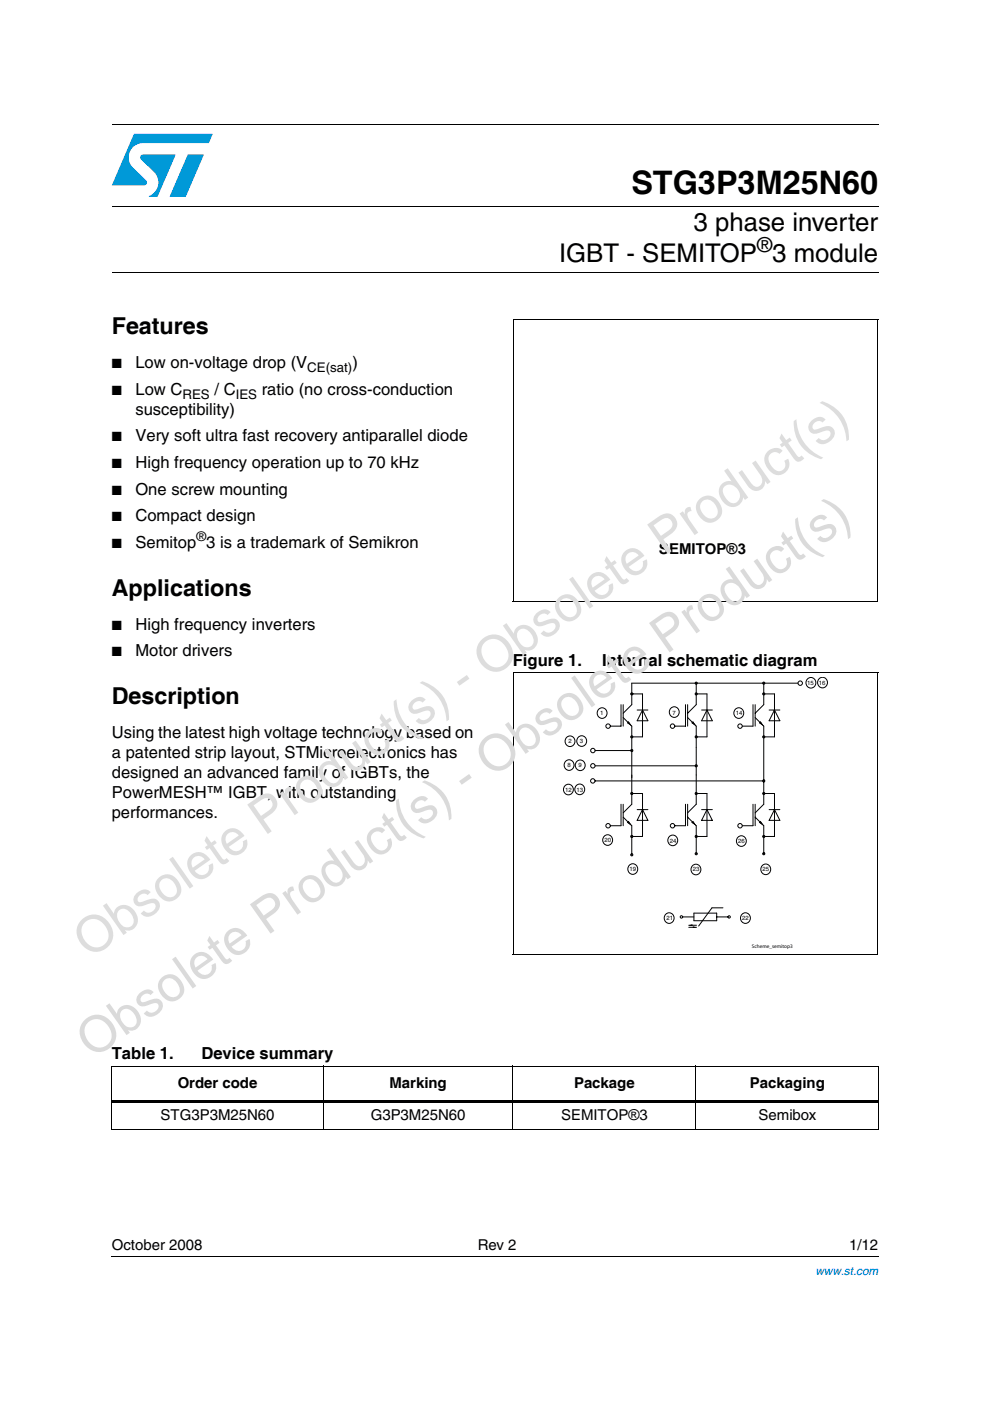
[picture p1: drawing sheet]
<svg xmlns="http://www.w3.org/2000/svg" width="210mm" height="297mm" viewBox="0 0 210 297" stroke-linecap="round" stroke-linejoin="round" font-family="sans-serif">
<g fill="#0099d8">
<path d="M39.8 32.8h3.4l-3.8 8.9h-3.5z"/>
<path d="M28.4 28.4h16.7l-.8 1.9h-14a3 3 0 0 0-2.8 2 3 3 0 0 0 .8 3.4l2.7 2.5a.62 .62 0 0 1 .1 .7 .62 .62 0 0 1-.5 .4h-6.9z"/>
<path d="M29.9 33l.4-.2h7l-3.9 8.9h-1.9a3.2 3.2 0 0 0 1.3-5.1l-2.9-2.8-.2-.4z"/>
</g>
<path d="M23.7 26.3h162.5M23.7 43.8h162.5M23.7 57.7h162.5M23.7 266.3h162.6" fill="none" stroke="#000" stroke-width=".21"/>
<path d="M23.6 266.3l.1 .1z" fill="#000"/>
<path d="M120.5 78.6h48.8v34.4h-48.8z" fill="#fff"/>
<path d="M108.8 67.7h77.4M108.8 67.6v59.9M186.1 67.7v59.9M108.7 127.5h77.4" fill="none" stroke="#000" stroke-width=".21"/>
<path d="M119.4 143.6h56.1v57.7h-56.1z" fill="#fff"/>
<path d="M132.1 152.1l1.9 1.9M134 149.4l-1.9 1.8" fill="none" stroke="#010202" stroke-width=".21"/>
<path d="M132.9 153.3l.4-.4 .7 1.1z" fill="#010202"/>
<path d="M126.2 162.4h21.4M132.1 173.2l1.9 1.9M134 170.5l-1.9 1.8" fill="none" stroke="#010202" stroke-width=".21"/>
<path d="M133.3 174l.7 1.1-1.1-.7z" fill="#010202"/>
<g fill="none" stroke="#010202" stroke-width=".21">
<path d="M126.2 159.1h7.8M131.7 149.4v4.6h-2.3M132.1 149.4v4.6M134 144.8v4.6M136.2 147.1v9.1M147.6 144.8v4.6M149.9 147.1v9.1M161.9 144.8v4.6M164.2 147.1v9.1M126.2 165.6h35.7M131.7 170.5v4.6h-2.3M132.1 170.5v4.6"/>
<path d="M144.7 194.4h2.4M147.1 193.6h4.9M147.1 195.2h4.9M151 192.5h2.3"/>
<circle cx="125.7" cy="159.1" r=".47"/>
<circle cx="128.9" cy="154" r=".47"/>
<circle cx="125.7" cy="165.6" r=".47"/>
<circle cx="125.7" cy="162.4" r=".47"/>
<circle cx="128.9" cy="175.1" r=".47"/>
<circle cx="144.5" cy="194.4" r=".26"/>
</g>
<path d="M146.9 196.4l.8 .2-.8 .2z" fill="#010202"/>
<path d="M147.7 196.6h-1.7M147.7 196.2h-1.7" fill="none" stroke="#010202" stroke-width=".21"/>
<path d="M146 196.2l.8-.2v.3z" fill="#010202"/>
<g fill="none" stroke="#010202" stroke-width=".21">
<path d="M157.4 154h2.3M134 164.3v6.2M136.2 168.2v9.1M145.3 170.5v4.6M147.6 164.3v6.2M157.4 175.1h2.3M147.1 193.6v1.6M151 192.5l-2.9 3.8M152 193.6v1.6M152 194.4h2.3"/>
<circle cx="134" cy="177.3" r=".23"/>
<circle cx="154.6" cy="194.4" r=".25"/>
</g>
<g fill="#010202">
<path d="M133.9 177.1h.2z"/>
<path d="M134.1 177.1l.1 .2z"/>
<path d="M133.7 177.2l.1 .3z"/>
<path d="M134.2 177.3l-.2 .3z"/>
<path d="M133.8 177.5l.2 .1z"/>
<path d="M133.7 177.2l.4-.1z"/>
<path d="M134.1 177.1l.1 .2-.2 .3z"/>
<path d="M133.7 177.2l.3 .4-.2-.1z"/>
<path d="M133.7 177.2l.4-.1-.1 .5z"/>
</g>
<path d="M134 177.3h2.2" fill="none" stroke="#010202" stroke-width=".21"/>
<g fill="#010202">
<path d="M133.9 181h.2z"/>
<path d="M133.8 181.4l.2 .1z"/>
<path d="M133.7 181.1l.3 .4-.2-.1z"/>
<path d="M134.2 181.2l-.2 .3z"/>
<path d="M133.7 181.1l.1 .3z"/>
<path d="M133.7 181.1l.4-.1z"/>
<path d="M134.1 181l.1 .2z"/>
<path d="M133.7 181.1l.4-.1-.1 .5z"/>
<path d="M134.1 181l.1 .2-.2 .3z"/>
</g>
<g fill="none" stroke="#010202" stroke-width=".21">
<path d="M134 175.1v5.9M143.1 175.1h2.2"/>
<circle cx="134" cy="168.2" r=".23"/>
<circle cx="142.6" cy="175.1" r=".47"/>
<circle cx="134" cy="181.2" r=".23"/>
</g>
<g fill="#010202">
<path d="M133.9 168h.2z"/>
<path d="M134.1 168l.1 .2z"/>
<path d="M133.7 168.1l.1 .3z"/>
<path d="M134.2 168.2l-.2 .3z"/>
<path d="M133.8 168.4l.2 .1z"/>
<path d="M133.7 168.1l.4-.1z"/>
<path d="M134.1 168l.1 .2-.2 .3z"/>
<path d="M133.7 168.1l.3 .4-.2-.1z"/>
<path d="M133.7 168.1l.4-.1-.1 .5z"/>
</g>
<g fill="none" stroke="#010202" stroke-width=".21">
<path d="M134 168.2h2.2M135.1 171.7h2.3M136.2 171.7l1.2 2.2h-2.3zM145.8 173.2l1.8 1.9M145.8 170.5v4.6M149.9 168.2v9.1"/>
<circle cx="147.6" cy="177.3" r=".23"/>
</g>
<g fill="#010202">
<path d="M147.5 177.1h.2z"/>
<path d="M147.7 177.1l.1 .2z"/>
<path d="M147.4 177.2v.3z"/>
<path d="M147.8 177.3l-.1 .3z"/>
<path d="M147.4 177.5l.3 .1z"/>
<path d="M147.4 177.2l.3-.1z"/>
<path d="M147.7 177.1l.1 .2-.1 .3z"/>
<path d="M147.4 177.2l.3 .4-.3-.1z"/>
<path d="M147.4 177.2l.3-.1v.5z"/>
<path d="M146.9 174l.7 1.1-1-.7z"/>
</g>
<path d="M147.6 177.3h2.3" fill="none" stroke="#010202" stroke-width=".21"/>
<g fill="#010202">
<path d="M147.5 180.8h.2z"/>
<path d="M147.7 180.8l.1 .2z"/>
<path d="M147.4 180.9l.3-.1z"/>
<path d="M147.4 181.1l.3 .1z"/>
</g>
<circle cx="147.6" cy="181" r=".23" fill="none" stroke="#010202" stroke-width=".21"/>
<g fill="#010202">
<path d="M147.4 180.9v.2z"/>
<path d="M147.8 181l-.1 .2z"/>
<path d="M147.7 180.8l.1 .2-.1 .2z"/>
<path d="M147.4 180.9l.3 .3-.3-.1z"/>
<path d="M147.4 180.9l.3-.1v.4z"/>
</g>
<g fill="none" stroke="#010202" stroke-width=".21">
<path d="M147.6 175.1v5.9"/>
<circle cx="147.6" cy="168.2" r=".23"/>
<circle cx="156.9" cy="175.1" r=".47"/>
</g>
<g fill="#010202">
<path d="M147.5 168h.2z"/>
<path d="M147.7 168l.1 .2z"/>
<path d="M147.4 168.1v.3z"/>
<path d="M147.8 168.2l-.1 .3z"/>
<path d="M147.4 168.4l.3 .1z"/>
<path d="M147.4 168.1l.3-.1z"/>
<path d="M147.7 168l.1 .2-.1 .3z"/>
<path d="M147.4 168.1l.3 .4-.3-.1z"/>
<path d="M147.4 168.1l.3-.1v.5z"/>
</g>
<path d="M134 154v5.1M147.6 168.2h2.3M147.6 170.5l-1.8 1.8M148.8 171.7h2.2M149.9 171.7l1.1 2.2h-2.2z" fill="none" stroke="#010202" stroke-width=".21"/>
<g fill="#010202">
<path d="M133.9 158.9h.2z"/>
<path d="M134.1 158.9l.1 .2z"/>
<path d="M133.7 159l.4-.1z"/>
<path d="M133.8 159.2l.2 .1z"/>
</g>
<circle cx="134" cy="159.1" r=".23" fill="none" stroke="#010202" stroke-width=".21"/>
<g fill="#010202">
<path d="M133.7 159l.1 .2z"/>
<path d="M134.2 159.1l-.2 .2z"/>
<path d="M134.1 158.9l.1 .2-.2 .2z"/>
<path d="M133.7 159l.3 .3-.2-.1z"/>
<path d="M133.7 159l.4-.1-.1 .4z"/>
</g>
<g fill="none" stroke="#010202" stroke-width=".21">
<path d="M134 159.1v5.8M135.1 150.5h2.3M135.1 152.8h2.3"/>
<circle cx="134" cy="156.2" r=".23"/>
</g>
<g fill="#010202">
<path d="M133.9 156h.2z"/>
<path d="M134.1 156l.1 .2z"/>
<path d="M133.7 156.1l.1 .2z"/>
<path d="M134.2 156.2l-.2 .3z"/>
<path d="M133.8 156.3l.2 .2z"/>
<path d="M133.7 156.1l.4-.1z"/>
<path d="M134.1 156l.1 .2-.2 .3z"/>
<path d="M133.7 156.1l.3 .4-.2-.2z"/>
<path d="M133.7 156.1l.4-.1-.1 .5z"/>
</g>
<g fill="none" stroke="#010202" stroke-width=".21">
<path d="M134 156.2h2.2M135.1 152.8l1.1-2.3 1.2 2.3M145.3 149.4v4.6h-2.2M147.6 154v4.5"/>
<circle cx="142.6" cy="154" r=".47"/>
<circle cx="147.6" cy="162.4" r=".23"/>
</g>
<g fill="#010202">
<path d="M147.5 162.2h.2z"/>
<path d="M147.7 162.2l.1 .2z"/>
<path d="M147.4 162.3v.2z"/>
<path d="M147.8 162.4l-.1 .2z"/>
<path d="M147.4 162.5l.3 .1z"/>
<path d="M147.4 162.3l.3-.1z"/>
<path d="M147.7 162.2l.1 .2-.1 .2z"/>
<path d="M147.4 162.3l.3 .3-.3-.1z"/>
<path d="M147.4 162.3l.3-.1v.4z"/>
</g>
<path d="M147.6 158.5v5.8M148.8 150.5h2.2M148.8 152.8h2.2" fill="none" stroke="#010202" stroke-width=".21"/>
<path d="M146.6 153.3l.3-.4 .7 1.1z" fill="#010202"/>
<g fill="none" stroke="#010202" stroke-width=".21">
<path d="M145.8 152.1l1.8 1.9"/>
<circle cx="147.6" cy="156.2" r=".23"/>
</g>
<g fill="#010202">
<path d="M147.5 156h.2z"/>
<path d="M147.7 156l.1 .2z"/>
<path d="M147.4 156.1v.2z"/>
<path d="M147.8 156.2l-.1 .3z"/>
<path d="M147.4 156.3l.3 .2z"/>
<path d="M147.4 156.1l.3-.1z"/>
<path d="M147.7 156l.1 .2-.1 .3z"/>
<path d="M147.4 156.1l.3 .4-.3-.2z"/>
<path d="M147.4 156.1l.3-.1v.5z"/>
</g>
<g fill="none" stroke="#010202" stroke-width=".21">
<path d="M145.8 149.4v4.6M147.6 156.2h2.3M147.6 149.4l-1.8 1.8M148.8 152.8l1.1-2.3 1.1 2.3"/>
<circle cx="156.9" cy="154" r=".47"/>
</g>
<g fill="#010202">
<path d="M162 165.4l.2 .2-.2 .2z"/>
<path d="M162.2 165.6l-.2 .2z"/>
<path d="M161.7 165.5l.3-.1v.4z"/>
<path d="M161.7 165.5l.3 .3-.3-.1z"/>
<path d="M161.7 165.7l.3 .1z"/>
</g>
<g fill="none" stroke="#010202" stroke-width=".21">
<path d="M161.9 154v16.5M159.7 170.5v4.6M160.1 173.2l1.8 1.9M160.1 170.5v4.6M164.2 168.2v9.1h-2.3"/>
<circle cx="161.9" cy="165.6" r=".23"/>
</g>
<g fill="#010202">
<path d="M162 177.1l.2 .2-.2 .3z"/>
<path d="M162.2 177.3l-.2 .3z"/>
<path d="M162 177.1l.2 .2z"/>
<path d="M161.7 177.2v.3z"/>
<path d="M161.7 177.2l.3-.1v.5z"/>
<path d="M161.7 177.2l.3 .4-.3-.1z"/>
<path d="M161.7 177.2l.3-.1z"/>
<path d="M161.7 177.5l.3 .1z"/>
<path d="M161.8 177.1h.2z"/>
</g>
<circle cx="161.9" cy="177.3" r=".23" fill="none" stroke="#010202" stroke-width=".21"/>
<g fill="#010202">
<path d="M161.2 174l.7 1.1-1-.7z"/>
<path d="M162 180.8l.2 .2z"/>
<path d="M161.7 180.9l.3-.1z"/>
<path d="M161.8 180.8h.2z"/>
<path d="M161.7 181.1l.3 .1z"/>
<path d="M162 180.8l.2 .2-.2 .2z"/>
<path d="M162.2 181l-.2 .2z"/>
<path d="M161.7 180.9v.2z"/>
<path d="M161.7 180.9l.3-.1v.4z"/>
<path d="M161.7 180.9l.3 .3-.3-.1z"/>
</g>
<g fill="none" stroke="#010202" stroke-width=".21">
<path d="M161.9 175.1v5.9M161.9 168.2h2.3M163.1 171.7h2.2M164.2 171.7l-1.1 2.2h2.2"/>
<circle cx="161.9" cy="181" r=".23"/>
</g>
<g fill="#010202">
<path d="M162 168l.2 .2-.2 .3z"/>
<path d="M162.2 168.2l-.2 .3z"/>
<path d="M162 168l.2 .2z"/>
<path d="M161.7 168.1v.3z"/>
<path d="M161.7 168.1l.3-.1v.5z"/>
<path d="M161.7 168.1l.3 .4-.3-.1z"/>
<path d="M161.7 168.1l.3-.1z"/>
<path d="M161.7 168.4l.3 .1z"/>
<path d="M161.8 168h.2z"/>
</g>
<g fill="none" stroke="#010202" stroke-width=".21">
<path d="M161.9 170.5l-1.8 1.8M164.2 171.7l1.1 2.2"/>
<circle cx="161.9" cy="168.2" r=".23"/>
</g>
<g fill="#010202">
<path d="M162 165.4l.2 .2z"/>
<path d="M161.7 165.5v.2z"/>
<path d="M161.7 165.5l.3-.1z"/>
</g>
<path d="M161.9 156.2h2.3M163.1 150.5h2.2M164.2 150.5l-1.1 2.3h2.2" fill="none" stroke="#010202" stroke-width=".21"/>
<path d="M160.9 153.3l.3-.4 .7 1.1z" fill="#010202"/>
<path d="M160.1 152.1l1.8 1.9" fill="none" stroke="#010202" stroke-width=".21"/>
<g fill="#010202">
<path d="M162 156l.2 .2-.2 .3z"/>
<path d="M162.2 156.2l-.2 .3z"/>
<path d="M162 156l.2 .2z"/>
<path d="M161.7 156.1v.2z"/>
<path d="M161.7 156.1l.3-.1v.5z"/>
<path d="M161.7 156.1l.3 .4-.3-.2z"/>
<path d="M161.7 156.1l.3-.1z"/>
<path d="M161.7 156.3l.3 .2z"/>
<path d="M161.8 156h.2z"/>
</g>
<g fill="none" stroke="#010202" stroke-width=".21">
<path d="M134 144.8h35.2M159.7 149.4v4.6M160.1 149.4v4.6M161.9 149.4l-1.8 1.8M164.2 150.5l1.1 2.3"/>
<circle cx="161.9" cy="156.2" r=".23"/>
</g>
<g fill="#010202">
<path d="M133.9 146.9h.2z"/>
<path d="M134.1 146.9l.1 .2z"/>
<path d="M133.7 147l.1 .2z"/>
<path d="M133.7 147l.4-.1z"/>
</g>
<g fill="none" stroke="#010202" stroke-width=".21">
<path d="M134 147.1h2.2"/>
<circle cx="134" cy="147.1" r=".23"/>
</g>
<g fill="#010202">
<path d="M134.2 147.1l-.2 .2z"/>
<path d="M133.8 147.2l.2 .1z"/>
<path d="M134.1 146.9l.1 .2-.2 .2z"/>
<path d="M133.7 147l.3 .3-.2-.1z"/>
<path d="M133.7 147l.4-.1-.1 .4z"/>
<path d="M147.5 146.9h.2z"/>
<path d="M147.7 146.9l.1 .2z"/>
<path d="M147.4 147v.2z"/>
<path d="M147.4 147l.3-.1z"/>
</g>
<circle cx="147.6" cy="144.8" r=".23" fill="none" stroke="#010202" stroke-width=".21"/>
<g fill="#010202">
<path d="M147.5 144.6h.2z"/>
<path d="M147.7 144.6l.1 .2z"/>
<path d="M147.4 144.7v.3z"/>
<path d="M147.8 144.8l-.1 .3z"/>
<path d="M147.4 145l.3 .1z"/>
<path d="M147.4 144.7l.3-.1z"/>
<path d="M147.7 144.6l.1 .2-.1 .3z"/>
<path d="M147.4 144.7l.3 .4-.3-.1z"/>
<path d="M147.4 144.7l.3-.1v.5z"/>
</g>
<circle cx="147.6" cy="147.1" r=".23" fill="none" stroke="#010202" stroke-width=".21"/>
<g fill="#010202">
<path d="M147.8 147.1l-.1 .2z"/>
<path d="M147.4 147.2l.3 .1z"/>
<path d="M147.7 146.9l.1 .2-.1 .2z"/>
<path d="M147.4 147l.3 .3-.3-.1z"/>
<path d="M147.4 147l.3-.1v.4z"/>
</g>
<g fill="none" stroke="#010202" stroke-width=".21">
<path d="M147.6 147.1h2.3M161.9 147.1h2.3"/>
<circle cx="169.7" cy="144.8" r=".47"/>
</g>
<g fill="#010202">
<path d="M162 146.9l.2 .2z"/>
<path d="M161.7 147v.2z"/>
<path d="M161.7 147l.3-.1z"/>
<path d="M161.8 146.9h.2z"/>
<path d="M162 144.6l.2 .2-.2 .3z"/>
<path d="M162.2 144.8l-.2 .3z"/>
<path d="M162 144.6l.2 .2z"/>
<path d="M161.7 144.7v.3z"/>
<path d="M161.7 144.7l.3-.1v.5z"/>
<path d="M161.7 144.7l.3 .4-.3-.1z"/>
<path d="M161.7 144.7l.3-.1z"/>
<path d="M161.7 145l.3 .1z"/>
<path d="M161.8 144.6h.2z"/>
</g>
<circle cx="161.9" cy="144.8" r=".23" fill="none" stroke="#010202" stroke-width=".21"/>
<g fill="#010202">
<path d="M162 146.9l.2 .2-.2 .2z"/>
<path d="M162.2 147.1l-.2 .2z"/>
<path d="M161.7 147l.3-.1v.4z"/>
<path d="M161.7 147l.3 .3-.3-.1z"/>
<path d="M161.7 147.2l.3 .1z"/>
</g>
<g fill="none" stroke="#010202" stroke-width=".21">
<circle cx="120.8" cy="157.2" r="1.09"/>
<circle cx="123.3" cy="157.1" r="1.09"/>
<circle cx="127.6" cy="151.2" r="1.09"/>
<circle cx="142.9" cy="151" r="1.09"/>
<circle cx="156.6" cy="151.2" r="1.09"/>
<circle cx="161.9" cy="147.1" r=".23"/>
<circle cx="171.9" cy="144.8" r="1.09"/>
<circle cx="174.4" cy="144.7" r="1.09"/>
<circle cx="120.5" cy="167.4" r="1.09"/>
<circle cx="120.6" cy="162.2" r="1.09"/>
<circle cx="122.9" cy="167.4" r="1.09"/>
<circle cx="123" cy="162.3" r="1.09"/>
<circle cx="128.8" cy="178.1" r="1.09"/>
<circle cx="142.6" cy="178.2" r="1.09"/>
<circle cx="157.1" cy="178.3" r="1.09"/>
<circle cx="134.1" cy="184.3" r="1.09"/>
<circle cx="141.8" cy="194.7" r="1.09"/>
<circle cx="147.5" cy="184.4" r="1.09"/>
<circle cx="158" cy="194.7" r="1.09"/>
<circle cx="162.3" cy="184.3" r="1.09"/>
</g>
<path d="M108.8 142.5h77.4M108.8 142.4v60M186.1 142.5v59.9M108.7 202.4h77.4M23.6 226.1h162.8M23.6 239.5h162.8M23.7 226.2v13.2M68.6 226v13.6M108.8 226v13.6M147.6 226v13.6M186.4 226.2v13.2" fill="none" stroke="#000" stroke-width=".21"/>
<path d="M23.6 233.2h162.8v.6h-162.8z" fill="#000"/>
<text font-size="10.6" fill="#ddd" x="18.9" y="203.3" transform="rotate(-35 18.9 203.3)">Obsolete Product(s) - Obsolete Product(s)</text>
<text font-size="10.6" fill="#dadada" x="19.6" y="224.6" transform="rotate(-35 19.6 224.6)">Obsolete Product(s) - Obsolete Product(s)</text>
<text font-size="6.9" x="133.9" y="41.1">STG3P3M25N60</text>
<g font-size="5.5">
<text x="147.1" y="49.1">3 phase inverter</text>
<text x="118.5" y="55.6">IGBT - SEMITOP 3 module</text>
</g>
<g font-size="4.9">
<text x="23.7" y="70.9">Features</text>
<text x="23.7" y="126.3">Applications</text>
<text x="23.7" y="149.2">Description</text>
</g>
<text font-size="4.4" x="160.5" y="53.5">®</text>
<g font-size="3.5">
<text x="28.7" y="78.1">Low on-voltage drop (V</text>
<text x="28.7" y="83.7">Low C</text>
<text x="45.5" y="83.7">/ C</text>
<text x="55.5" y="83.7">ratio (no cross-conduction</text>
<text x="74.7" y="78.1">)</text>
<text x="28.7" y="87.9">susceptibility)</text>
<text x="28.7" y="93.6">Very soft ultra fast recovery antiparallel diode</text>
<text x="28.7" y="99.3">High frequency operation up to 70 kHz</text>
<text x="28.7" y="104.9">One screw mounting</text>
<text x="28.7" y="110.5">Compact design</text>
<text x="28.7" y="116.2">Semitop 3 is a trademark of Semikron</text>
<text x="28.7" y="133.5">High frequency inverters</text>
<text x="28.7" y="139.1">Motor drivers</text>
<text x="108.7" y="141.3">Figure 1.</text>
<text x="127.7" y="141.3">Internal schematic diagram</text>
<text x="23.7" y="156.4">Using the latest high voltage technology based on</text>
<text x="23.7" y="160.6">a patented strip layout, STMicroelectronics has</text>
<text x="23.7" y="164.9">designed an advanced family of IGBTs, the</text>
<text x="23.7" y="169.1">PowerMESH™ IGBT, with outstanding</text>
<text x="23.7" y="173.3">performances.</text>
<text x="23.7" y="224.5">Table 1.</text>
<text x="42.7" y="224.5">Device summary</text>
</g>
<g font-size="3.2">
<text x="139.7" y="117.5">SEMITOP®3</text>
<text x="37.7" y="230.7">Order code</text>
<text x="82.6" y="230.7">Marking</text>
<text x="121.7" y="230.7">Package</text>
<text x="159" y="230.7">Packaging</text>
<text x="34.1" y="237.4">STG3P3M25N60</text>
<text x="78.6" y="237.4">G3P3M25N60</text>
<text x="119" y="237.4">SEMITOP®3</text>
<text x="160.8" y="237.4">Semibox</text>
<text x="23.7" y="265">October 2008</text>
<text x="101.3" y="265">Rev 2</text>
<text x="180.1" y="265">1/12</text>
</g>
<g font-size="2.8">
<text x="23.7" y="78.1">■</text>
<text x="23.7" y="83.7">■</text>
<text x="65.2" y="79">CE(sat)</text>
<text x="38.7" y="84.6">RES</text>
<text x="50" y="84.6">IES</text>
<text x="23.7" y="93.6">■</text>
<text x="23.7" y="99.3">■</text>
<text x="23.7" y="104.9">■</text>
<text x="23.7" y="110.5">■</text>
<text x="23.7" y="116.2">■</text>
<text x="41.6" y="114.8">®</text>
<text x="23.7" y="133.5">■</text>
<text x="23.7" y="139.1">■</text>
</g>
<text font-size="2.5" fill="#00f" x="172.9" y="270.4">www.st.com</text>
<g font-size="1.3" fill="#010202">
<text x="171.1" y="145.3">15</text>
<text x="173.6" y="145.1">16</text>
<text x="127.3" y="151.6">1</text>
<text x="142.6" y="151.5">7</text>
<text x="156" y="151.6">14</text>
<text x="120.5" y="157.6">2</text>
<text x="122.9" y="157.6">3</text>
<text x="119.8" y="167.9">12</text>
<text x="120.3" y="162.6">8</text>
<text x="122.2" y="167.9">13</text>
<text x="122.6" y="162.6">9</text>
<text x="128.2" y="178.5">20</text>
<text x="142" y="178.6">24</text>
<text x="156.5" y="178.8">26</text>
<text x="133.4" y="184.8">19</text>
<text x="146.9" y="184.8">23</text>
<text x="161.7" y="184.8">25</text>
<text x="141.3" y="195.1">21</text>
<text x="157.4" y="195">22</text>
</g>
<text font-size="1.1" fill="#010202" x="159.4" y="201">Scheme_semitop3</text>
</svg>
